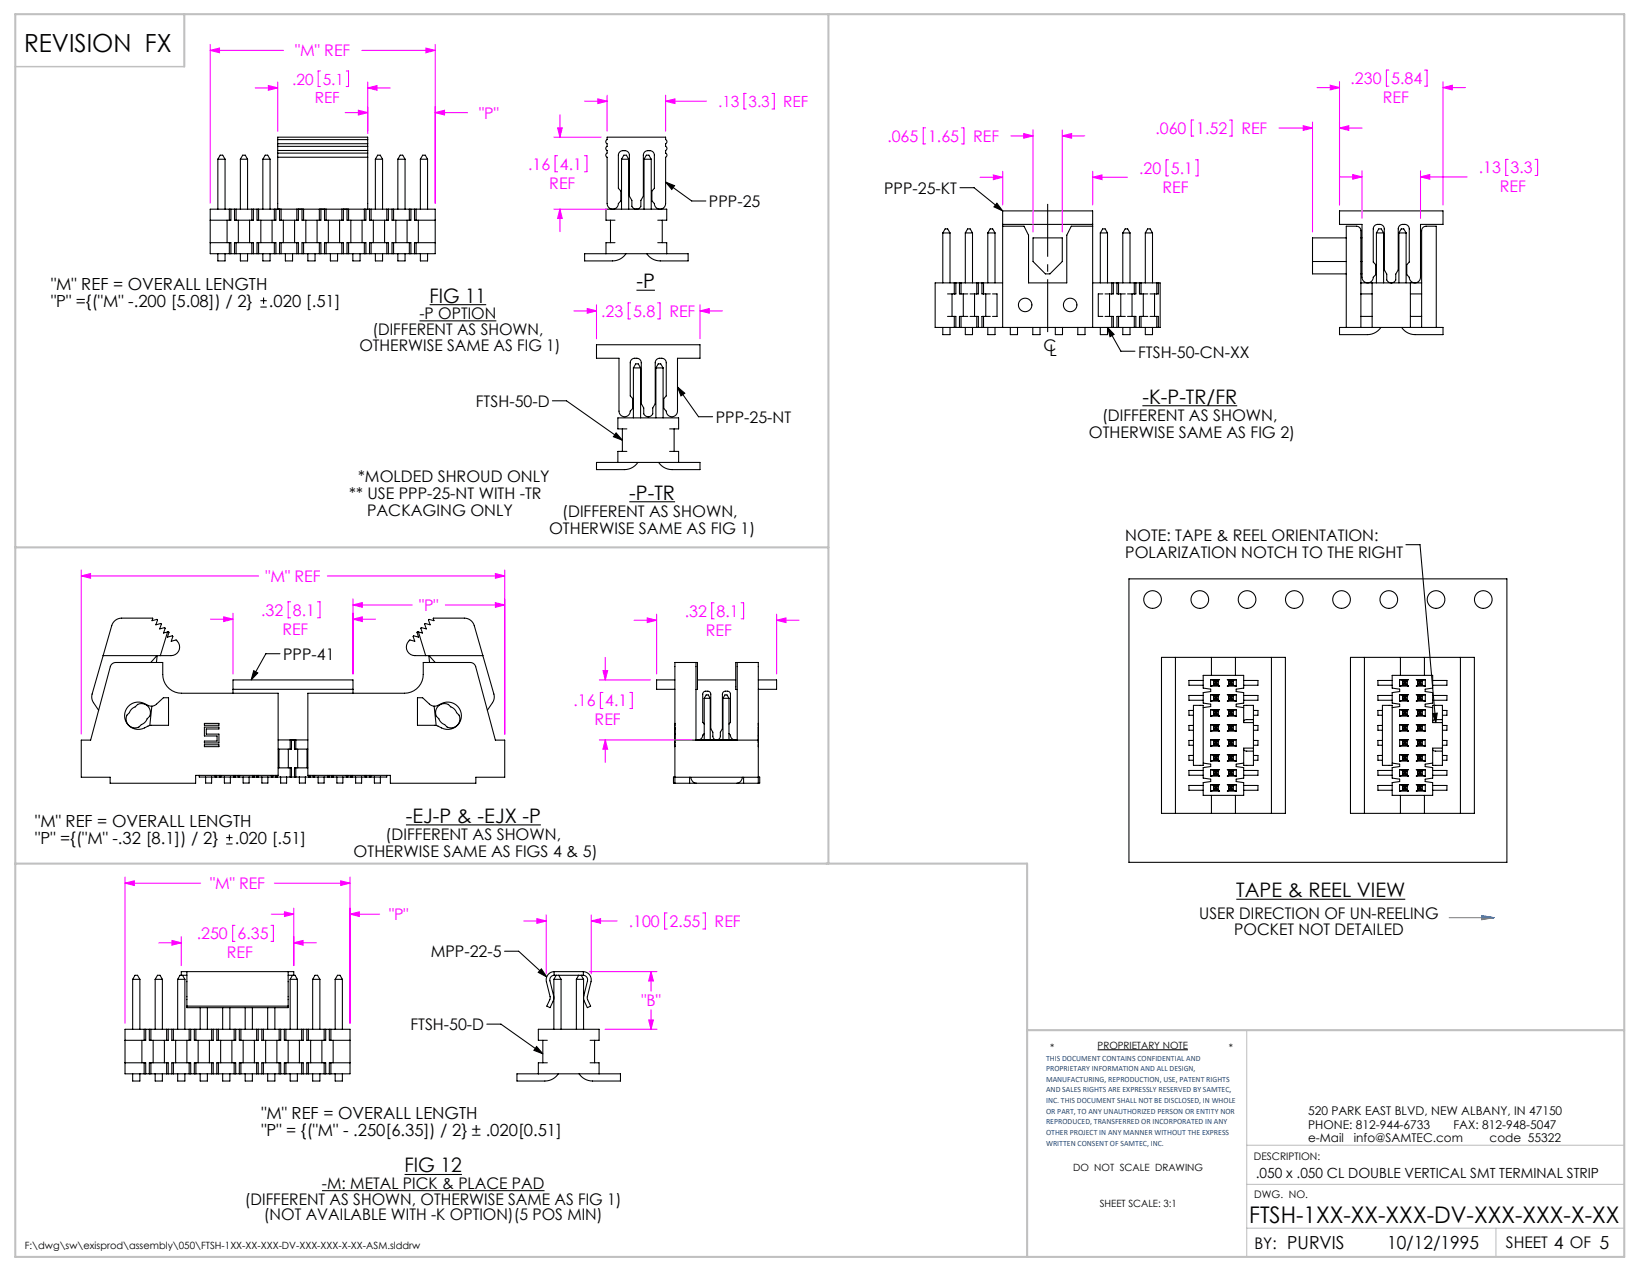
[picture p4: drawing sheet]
<svg xmlns="http://www.w3.org/2000/svg" width="279mm" height="216mm" viewBox="0 0 279 216" stroke-linecap="round" stroke-linejoin="round" font-family="sans-serif">
<path d="M0 0h279.4v215.9h-279.4z" fill="none" stroke="#fff" stroke-width=".18"/>
<g fill="none" stroke="#000" stroke-width=".18">
<path d="M35.6 35.4h38.1v7.6h-38.1zM36.9 27h1.2M36.9 27l.4-.7h.4l.4 .7M36.9 27v8.4M38.1 27v8.4M38.5 37.3v3.8M38.8 35.4v1.9M39.1 35.4v1.9h-3.5M39.7 35.4v1.9h3.2v-1.9M40 35.4v1.9M40.4 37.3v3.8M40.7 27h1.2"/>
<path d="M40.7 27l.4-.7h.4l.4 .7M40.7 27v8.4M41.9 27v8.4M42.3 37.3v3.8M42.6 35.4v1.9M43.5 35.4v1.9h3.2v-1.9M43.8 35.4v1.9M44.2 37.3v3.8M44.5 27h1.2M44.5 27l.4-.7h.4l.4 .7M44.5 27v8.4M45.7 27v8.4"/>
<path d="M46.1 37.3v3.8M46.5 35.4v1.9M47 23.6v.7M47 24.8v.7M47 25.9v.7M47 26.6v8.8M47 23.6h15.3M47 24.3h15.3M47 24.8h15.3M47 25.5h15.3M47 25.9h15.3M47 26.6h15.3"/>
<path d="M47 23.6v-.4h15.3v.4M47 24.3v.5M47 25.5v.4M47.3 35.4v1.9h3.2v-1.9M47.6 35.4v1.9M48 37.3v3.8M49.9 37.3v3.8M50.3 35.4v1.9M51.1 35.4v1.9h3.2v-1.9M51.4 35.4v1.9M51.8 37.3v3.8M53.7 37.3v3.8"/>
<path d="M54.1 35.4v1.9M55 35.4v1.9h3.2v-1.9M55.2 35.4v1.9M55.6 37.3v3.8M57.5 37.3v3.8M57.9 35.4v1.9M58.8 35.4v1.9h3.2v-1.9M59 35.4v1.9M59.4 37.3v3.8M61.3 37.3v3.8M61.7 35.4v1.9M62.3 23.6v.7"/>
<path d="M62.3 24.8v.7M62.3 25.9v.7M62.3 26.6v8.8M62.3 24.3v.5M62.3 25.5v.4M62.6 35.4v1.9h3.2v-1.9M62.8 35.4v1.9M63.2 37.3v3.8M63.6 27h1.2M63.6 27l.4-.7h.4l.4 .7M63.6 27v8.4M64.8 27v8.4"/>
<path d="M65.1 37.3v3.8M65.5 35.4v1.9M66.4 35.4v1.9h3.2v-1.9M66.6 35.4v1.9M67 37.3v3.8M67.4 27h1.2M67.4 27l.4-.7h.4l.4 .7M67.4 27v8.4M68.6 27v8.4M68.9 37.3v3.8M69.3 35.4v1.9M70.2 35.4v1.9h3.5"/>
<path d="M70.5 35.4v1.9M70.8 37.3v3.8M71.2 27v8.4M71.2 27h1.2M71.2 27l.4-.7h.4l.4 .7M72.4 27v8.4M102.8 23.2h9.9v.4a.38 .38 0 0 1 .2 .4 .38 .38 0 0 1-.2 .3v.5a.38 .38 0 0 1 .2 .3 .38 .38 0 0 1-.2 .4v.4a.38 .38 0 0 1 .2 .4 .38 .38 0 0 1-.2 .3v7.9a.95 .95 0 0 1-.9 .9 .95 .95 0 0 1-1-.9l-.4-.5v-1.7l.4-.4v-5.6a.95 .95 0 0 0-.9-.8 .95 .95 0 0 0-1 .8v6.9l-.4 .7v1a.83 .83 0 0 1-.7 .5 .83 .83 0 0 1-.8-.5v-1l-.4-.7v-6.9a.95 .95 0 0 0-1-.8 .95 .95 0 0 0-.9 .8v5.6l.4 .4v1.7l-.4 .5a.95 .95 0 0 1-.9 .9 .95 .95 0 0 1-1-.9v-7.9a.38 .38 0 0 1-.2-.3 .38 .38 0 0 1 .2-.4v-.4a.38 .38 0 0 1-.2-.4 .38 .38 0 0 1 .2-.3v-.5a.38 .38 0 0 1-.2-.3 .38 .38 0 0 1 .2-.4zM103.4 37.3v3.8M104.1 37.3h-1.5v-1.9h10.3v1.9h-1.5M105.2 27h1.3M105.2 27l.4-.7h.5l.4 .7M105.2 27v8.4"/>
<path d="M106.5 27v8.4M109.1 27h1.2M109.1 27l.3-.7h.5l.4 .7M109.1 27v8.4M110.3 27v8.4M112.1 37.3v3.8M112.7 30.8l4.4 3.2h2.4M112.7 30.8l1.5 .6-.4 .7zM159.6 39.4h1.3M159.6 39.4l.4-.6h.5l.4 .6M159.6 39.4v8.5M160.9 39.4v8.5"/>
<path d="M162.6 31.8h2.3l4.9 3.9M163.5 39.4h1.2M163.5 39.4l.4-.6h.4l.4 .6M163.5 39.4v8.5M164.7 39.4v8.5M167.3 39.4h1.2M167.3 39.4l.4-.6h.4l.4 .6M167.3 39.4v8.5M168.5 39.4v8.5M168.8 34.4l1 1.3-1.5-.7zM169.8 38h15.2M169.8 35.7v19.7"/>
<path d="M169.8 35.7h15.2v19.7M169.8 38.3h3.6l.8 1.5v8.1h6.4v-8.1l.8-1.5h3.6M186.3 39.4h1.2M186.3 39.4l.4-.6h.4l.4 .6M186.3 39.4v8.5M187.5 39.4v8.5M190.1 39.4v8.5M190.1 39.4h1.2M190.1 39.4l.4-.6h.5l.3 .6M191.3 39.4v8.5M193.9 39.4h1.3M193.9 39.4l.4-.6h.5l.4 .6"/>
<path d="M193.9 39.4v8.5M195.2 39.4v8.5M226.8 35.7h17.5v2.3h-3.8v9a.95 .95 0 0 1-.9 .9 .95 .95 0 0 1-1-.9l-.4-.5v-1.7l.4-.4v-5.6a.95 .95 0 0 0-.9-.8 .95 .95 0 0 0-.9 .8v6.9l-.5 .7v1a.83 .83 0 0 1-.7 .5 .83 .83 0 0 1-.8-.5v-1l-.4-.7v-6.9a.95 .95 0 0 0-.9-.8 .95 .95 0 0 0-1 .8v5.6l.5 .4v1.7l-.5 .5a.95 .95 0 0 1-.9 .9 .95 .95 0 0 1-1-.9v-9h-3.8zM233.1 39.4h1.2M233.1 39.4l.4-.6h.4l.4 .6M233.1 39.4v8.5M234.3 39.4v8.5M236.9 39.4h1.2M236.9 39.4l.4-.6h.4l.4 .6M236.9 39.4v8.5M238.1 39.4v8.5M35.6 41.1h3.5v1.9"/>
<path d="M36.9 43v1.2h1.2v-1.2M38.8 41.1v1.9M39.7 43v-1.9h3.2v1.9M40 41.1v1.9M40.7 43v1.2h1.2v-1.2M42.6 41.1v1.9M43.5 43v-1.9h3.2v1.9M43.8 41.1v1.9M44.1 52h1.1M44.1 50.9h1.1M44.5 43v1.2h1.2v-1.2M44.6 50.4v1.1"/>
<path d="M46.5 41.1v1.9M47.3 43v-1.9h3.2v1.9M47.6 41.1v1.9M48.3 43v1.2h1.2v-1.2M50.3 41.1v1.9M51.1 43v-1.9h3.2v1.9M51.4 41.1v1.9M52.1 43v1.2h1.2v-1.2M54.1 41.1v1.9M55 43v-1.9h3.2v1.9M55.2 41.1v1.9M55.9 43v1.2h1.3v-1.2"/>
<path d="M57.9 41.1v1.9M58.8 43v-1.9h3.2v1.9M59 41.1v1.9M59.8 43v1.2h1.2v-1.2M61.7 41.1v1.9M62.6 43v-1.9h3.2v1.9M62.8 41.1v1.9M63.6 43v1.2h1.2v-1.2M65.5 41.1v1.9M66.4 43v-1.9h3.2v1.9M66.6 41.1v1.9M67.4 43v1.2h1.2v-1.2"/>
<path d="M69.3 41.1v1.9M70.5 41.1v1.9M71 54.3h13.1M71.2 43v1.2h1.2v-1.2M72.8 51.6h9.5M73.7 41.1h-3.5v1.9M101 58.4h17.5v2.3h-3.8v8.9a.95 .95 0 0 1-.9 1 .95 .95 0 0 1-1-1l-.4-.4v-1.7l.4-.5v-5.6a.95 .95 0 0 0-.9-.8 .95 .95 0 0 0-.9 .8v7l-.5 .7v1a.83 .83 0 0 1-.7 .5 .83 .83 0 0 1-.8-.5v-1l-.4-.7v-7a.95 .95 0 0 0-.9-.8 .95 .95 0 0 0-1 .8v5.6l.4 .5v1.7l-.4 .4a.95 .95 0 0 1-.9 1 .95 .95 0 0 1-1-1v-8.9h-3.8zM104.1 41.1h-1.5v1.9M106 43a2.74 2.74 0 0 1-2.3 1.2h-4.7v-1.2h17.5v1.2h-4.7a2.74 2.74 0 0 1-2.3-1.2M107.8 49.1h3.1M111.4 41.1h1.5v1.9M159.6 55.4v1.3h1.3v-1.3"/>
<path d="M160.4 53.6h1.5v1.8M161.2 49.8v3.8M161.6 47.9v1.9M161.6 53.6v1.8M161.9 47.9v1.9h-1.5M162.5 47.9v1.9h1.4M162.7 47.9v1.9M162.7 53.6v1.8M163.1 49.8v3.8M163.5 55.4v1.3h1.2v-1.3M163.9 53.6h-1.4v1.8M164.3 53.6h1.4v1.8"/>
<path d="M165 49.8v3.8M165.4 47.9v1.9M165.4 53.6v1.8M165.7 47.9v1.9h-1.4M166.3 47.9v1.9h1.4M166.5 47.9v1.9M166.5 53.6v1.8M166.9 49.8v3.8M167.3 55.4v1.3h1.2v-1.3M167.7 53.6h-1.4v1.8M168.1 49.8h.7v3.8h-.7M169.8 47.9h-11.4v7.5h38.1v-7.5h-11.5"/>
<path d="M171.1 55.4v1.3h1.2v-1.3M174.9 55.4v1.3h1.2v-1.3M174.9 40.3h5v4l-2.1 2.1h-.8l-2.1-2.1zM178.7 55.4v1.3h1.2v-1.3M182.5 55.4v1.3h1.2v-1.3M186.3 55.4v1.3h1.2v-1.3M186.7 49.8h-.7v3.8h.7M187.1 53.6h1.4v1.8M187.5 55.4l2.3 4.1h2.4M187.5 55.4l1.2 1.2-.7 .4zM187.9 49.8v3.8M188.3 47.9v1.9"/>
<path d="M188.3 53.6v1.8M188.5 47.9v1.9h-1.4M189.1 47.9v1.9h1.4M189.4 47.9v1.9M189.4 53.6v1.8M189.8 49.8v3.8M190.1 55.4v1.3h1.2v-1.3M190.5 53.6h-1.4v1.8M190.9 53.6h1.4v1.8M191.7 49.8v3.8M192.1 47.9v1.9M192.1 53.6v1.8"/>
<path d="M192.3 47.9v1.9h-1.4M192.9 47.9v1.9h1.5M193.2 47.9v1.9M193.2 53.6v1.8M193.6 49.8v3.8M193.9 55.4v1.3h1.3v-1.3M194.4 53.6h-1.5v1.8M194.7 53.6h1.4v1.8M195.5 49.8v3.8M195.9 47.9v1.9M195.9 53.6v1.8M196.1 47.9v1.9h-1.4"/>
<path d="M222.3 44.3h5.7M228 55.4v-17.1h1.7a.76 .76 0 0 1 .7 .8v16.3M228 40.3h-5.7v6.1h5.7M230.4 40.3h.2M230.4 46.4h.2M230.4 47.9h10.3M230.4 49.8h1.9M230.4 53.6h1.9M230.4 44.3h.2M232.3 47.9v7.5M233.8 55.4l-.8 .8-1.1 .4-5.1 .1v-1.3h17.5v1.3l-5.1-.1-1.1-.4-.8-.8M238.8 49.8h1.9"/>
<path d="M238.8 53.6h1.9M238.8 47.9v7.5M240.7 55.4v-16.3a.76 .76 0 0 1 .8-.8h1.7v17.1M93.5 67.9h2.4l9.5 6.6M104.3 73.3l1.1 1.2-1.5-.5zM105.4 72.6v3.8M106.2 72.6h-1.6v-1.8h10.3v1.8h-1.5M106.2 76.4h-1.6v1.9M107.3 62.3v8.5M107.3 62.3h1.2M107.3 62.3l.4-.7h.4l.4 .7M108 78.3l-.8 .8-1.1 .4h-5.1v-1.2h17.5v1.2h-5.1l-1.1-.4-.8-.8"/>
<path d="M108.5 62.3v8.5M111.1 62.3h1.2M111.1 62.3l.4-.7h.4l.4 .7M111.1 62.3v8.5M112.3 62.3v8.5M113.4 76.4h1.5v1.9M114.2 72.6v3.8M114.7 65.5l3.6 5.1h2.4M114.7 65.5l1.3 1.1-.7 .4zM193.4 68.7h16.1M106.6 85h7.7M191.2 98h64v48h-64z"/>
<path d="M238.1 92.2h2.4l2.6 30.2M17.5 111h11.5a1.47 1.47 0 0 0 1.4-1 1.47 1.47 0 0 0-.6-1.6l-.8 .2 .3-.8-.1-.1-.9 .2 .3-.8-.1-.1-.8 .2 .3-.8-.1-.1-.9 .2 .3-.8-.1-.1-.8 .2 .3-.8-.1-.1-.9 .2 .1-.4h-5.2a1.75 1.75 0 0 0-1.7 1.2l-3.3 11.6a1.75 1.75 0 0 0 .2 1.5l.9 1.3M18.9 112.5l.7-.3h8a5.1 5.1 0 0 0 .7 4.1 3.2 3.2 0 0 0 2.4 1.1h16.4v13.9h-14v1.3h-14.5v-1h-4.8v-6.3h1.5l3.4-12.4zM21.7 119.6a2.57 2.57 0 0 1 3.5-.1l.6 .1 .4-.1 1.5-1.3h.8v4.6l-3.2 .1a2.57 2.57 0 0 1-4-.9 2.32 2.32 0 0 1 .4-2.4zM25.7 119.6l-.3 3.2M26.6 111l-1.1 1.2M26.6 111l-.1 1.2M28.4 107l-1.3 4M39.5 117.4v-2.3h20.3v2.3M39.5 116.7h20.3M43 113.6l.6 .4-1.1 1.1zM47.4 110.7h-2.4l-2.5 4.4"/>
<path d="M52.1 117.4h16.4a3.2 3.2 0 0 0 3.2-3.2v-2h7.9a.95 .95 0 0 1 .9 .7l3.4 12.4h1.6v6.3h-4.9v1h-14.5v-1.3h-14zM70.7 118.2h.9l1.1 1a1.27 1.27 0 0 0 1.5 .2 2.35 2.35 0 0 1 3.8 1 2.35 2.35 0 0 1-2.4 3.1l-1.9-.7h-3zM70.9 107l1.2 4M72.6 111l.1 1.2M72.7 111l1 1.2M73.5 119.6l.4 3.2M74.2 119.6a1.39 1.39 0 0 1 2.1 .1 1.59 1.59 0 0 1 1 1 1.44 1.44 0 0 1 .1 2.1 1.44 1.44 0 0 1-2.1-.1 1.59 1.59 0 0 1-1-1 1.39 1.39 0 0 1-.1-2.1zM81.8 111h-11.5a1.47 1.47 0 0 1-1.4-1 1.47 1.47 0 0 1 .5-1.6l.8 .2-.2-.8 .1-.1 .8 .2-.3-.8 .1-.1 .8 .2-.2-.8 .1-.1 .8 .2-.3-.8 .1-.1 .8 .2-.2-.8 .1-.1 .8 .2-.1-.4h5.2a1.75 1.75 0 0 1 1.7 1.2l3.3 11.6a1.75 1.75 0 0 1-.2 1.5l-.9 1.3M114.3 115.1h-3.1v1.6h3.1M117.9 116.8h.2v-4.6h-3.8v20.4h14.1v-20.4h-3.8v4.6h.2M117.9 112.2v13.1M118.1 115.1h6.5"/>
<path d="M119.2 118.2h1.1M119.2 118.2l.4-.5h.3l.4 .5M119.2 118.2v7.1M120.3 118.2v7.1M122.4 118.2h1M122.4 118.2l.4-.5h.3l.3 .5M122.4 118.2v7.1M123.4 118.2v7.1M124.8 112.2v13.1M128.4 115.1h3.1v1.6h-3.1M196.7 111.3h21v26.4h-21zM199 111.3v26.4"/>
<path d="M202.1 119.4h1.6v10.2h-1.6zM203.7 115.2h-2.4v.8h2.4M203.7 117.8h-2.4v.8h2.4M203.7 119.8l1.3-.2v-.4l-1.3-.1v-1.8l1.3-.2v-.4l-1.3-.2v-2.1h6.9v2.1l-1.3 .2v.4l1.3 .2v1.8l-1.3 .1v.4l1.3 .2M205 117.6h1.5l-.2 .2h-.8M205 115.1h1.5l-.2 .1h-.8M205 115.1v1.1M205 117.6v1.1M205 117.6l.5 .2M205 115.1l.5 .1M205.1 111.3v3.1M205.5 118.6h.8l.2 .1h-1.5"/>
<path d="M205.5 116h.8l.2 .2h-1.5M205.5 115.2l.3 .3M205.5 117.8l.3 .2M205.5 115.2v.8M205.5 117.8v.8M205.5 118.6l-.5 .1M205.5 116l-.5 .2M205.8 115.8h.2M205.8 115.5h.2M205.8 118.3h.2M205.8 118h.2M205.8 115.5v.3"/>
<path d="M205.8 118v.3M205.8 118.3l-.3 .3M205.8 115.8l-.3 .2M206 115.5l.3-.3v.8l-.3-.2M206 118l.3-.2v.8l-.3-.3M206 115.5v.3M206 118v.3M208 118.6l-.2 .1h1.5M208 116l-.2 .2h1.5M208 115.2h.8M208 117.8h.8M208 115.2l.3 .3"/>
<path d="M208 117.8l.3 .2M208 115.2v.8M208 117.8v.8M208.3 115.8h.3M208.3 115.5h.3M208.3 118.3h.3M208.3 118h.3M208.3 115.5v.3M208.3 118v.3M208.3 118.3l-.3 .3M208.3 115.8l-.3 .2M208.6 115.5v.3"/>
<path d="M208.6 118v.3M208.6 115.8l.2 .2M208.6 118.3l.2 .3M208.8 115.2v.8M208.8 117.8v.8M208.8 118.6l.5 .1M208.8 116l.5 .2M208.8 116h-.8M208.8 118.6h-.8M208.8 117.8l-.2 .2M208.8 115.2l-.2 .3M209.2 111.3v3.1"/>
<path d="M209.3 117.6h-1.5l.2 .2M209.3 115.1h-1.5l.2 .1M209.3 115.1v1.1M209.3 117.6v1.1M209.3 117.6l-.5 .2M209.3 115.1l-.5 .1M210.6 115.2h2.4v.8h-2.4M210.6 117.8h2.4v.8h-2.4M215.3 111.3v26.4M228.7 111.3h21v26.4h-21zM231 111.3v26.4M234.1 119.4h1.6v10.2h-1.6z"/>
<path d="M235.7 115.2h-2.4v.8h2.4M235.7 117.8h-2.4v.8h2.4M235.7 119.8l1.3-.2v-.4l-1.3-.1v-1.8l1.3-.2v-.4l-1.3-.2v-2.1h6.9v2.1l-1.3 .2v.4l1.3 .2v1.8l-1.3 .1v.4l1.3 .2M237 117.6h1.5l-.2 .2M237 115.1h1.5l-.2 .1M237 115.1v1.1M237 117.6v1.1M237 117.6l.5 .2M237 115.1l.5 .1M237.1 111.3v3.1M237.5 116h.8M237.5 115.2l.3 .3"/>
<path d="M237.5 118.6h.8M237.5 117.8l.3 .2M237.5 115.2v.8M237.5 117.8v.8M237.5 118.6l-.5 .1M237.5 116l-.5 .2M237.8 115.5v.3M237.8 118v.3M237.8 115.8h.2M237.8 115.5h.2M237.8 118.3l-.3 .3M237.8 115.8l-.3 .2"/>
<path d="M237.8 118.3h.2M237.8 118h.2M238 115.5v.3M238 118v.3M238 115.8l.3 .2M238 118.3l.3 .3M238.3 115.2v.8M238.3 117.8v.8M238.3 117.8l-.3 .2M238.3 115.2l-.3 .3M238.3 118.6l.2 .1h-1.5M238.3 116l.2 .2h-1.5"/>
<path d="M238.3 115.2h-.8M238.3 117.8h-.8M240 118.6l-.2 .1h1.5M240 116l-.2 .2h1.5M240 115.2h.8M240 117.8h.8M240 115.2l.3 .3M240 117.8l.3 .2M240 115.2v.8M240 117.8v.8M240.3 118.3l-.3 .3M240.3 115.5v.3"/>
<path d="M240.3 118v.3M240.3 115.8h.3M240.3 115.5h.3M240.3 115.8l-.3 .2M240.3 118.3h.3M240.3 118h.3M240.6 115.5v.3M240.6 118v.3M240.6 115.8l.2 .2M240.6 118.3l.2 .3M240.8 115.2v.8M240.8 117.8v.8"/>
<path d="M240.8 118.6l.5 .1M240.8 116l.5 .2M240.8 117.8l-.2 .2M240.8 115.2l-.2 .3M240.8 116h-.8M240.8 118.6h-.8M241.2 111.3v3.1M241.3 117.6h-1.5l.2 .2M241.3 115.1h-1.5l.2 .1M241.3 115.1v1.1M241.3 117.6v1.1M241.3 117.6l-.5 .2"/>
<path d="M241.3 115.1l-.5 .1M242.6 115.2h2.4v.8h-2.4M242.6 117.8h2.4v.8h-2.4M247.3 111.3v26.4M22.3 120.1l.6-.4a1.44 1.44 0 0 1 2.1-.1 1.44 1.44 0 0 1-.1 2.1 1.59 1.59 0 0 1-1 1 1.44 1.44 0 0 1-2.1 .1 1.44 1.44 0 0 1 .1-2.1zM33.7 131.3v.3h31.8v-.3M34.6 123.1h2.5v.3h-2.2v.9h2.2v1.5h-2.5v-.3h2.2v-.9h-2.2zM34.6 122.5h2.5v.3h-2.5zM34.6 126.1h2.5v.3h-2.5zM34.8 131.6v1h1v-1M36.4 131.3v.3M36.7 131.3v.3"/>
<path d="M37.2 131.3v.3M37.4 131.3v.3M38 131.6v1h1v-1M39.6 131.3v.3M39.8 131.3v.3M40.3 131.3v.3M40.6 131.3v.3M41.2 131.6v1h1v-1M42.8 131.3v.3M43 131.3v.3M43.5 131.3v.3M43.7 131.3v.3"/>
<path d="M44.3 131.6v1h1.1v-1M46 131.3v.3M46.2 131.3v.3M46.7 131.3v.3M46.9 131.3v.3M47.1 125.3h5M47.1 130h2.3v1.6M47.2 126.9v3.1M47.5 131.6v1h1v-1M48.8 126.9v3.1M49.1 125.3v1.6M49.1 130v1.6"/>
<path d="M49.4 125.3v1.6h-2.3M49.9 125.3v1.6h2.2M50.1 125.3v1.6M50.1 130v1.6M50.4 126.9v3.1M50.7 131.6v1h1v-1M52 126.9v3.1M52.1 130h-2.2v1.6M52.3 131.3v.3M52.5 131.3v.3M53 131.3v.3M53.3 131.3v.3"/>
<path d="M53.9 131.6v1h1v-1M55.5 131.3v.3M55.7 131.3v.3M56.2 131.3v.3M56.4 131.3v.3M57 131.6v1h1.1v-1M58.7 131.3v.3M58.9 131.3v.3M59.4 131.3v.3M59.6 131.3v.3M60.2 131.6v1h1v-1M61.8 131.3v.3"/>
<path d="M62.1 131.3v.3M62.6 131.3v.3M62.8 131.3v.3M63.4 131.6v1h1v-1M68.7 139.7h22.9M114.3 124.3h.1M114.3 123.4h.1M114.3 125.3h14.1M114.3 123.1v2.7M114.3 122.5v.3M114.3 126.1v.3M114.3 131.6h14.1"/>
<path d="M114.3 131.6h-.3v1h.3M116.8 131.6v1M117 131.6l.4 .8 .5 .2M119 124.5a.79 .79 0 0 1-1.1 .7M119 124.5h.1M119.2 122.6l-.2-.3v-4.8a.51 .51 0 0 1 .5-.5h.4a.51 .51 0 0 1 .5 .5v5.9l.3 .6v.7a.63 .63 0 0 0 .6 .6 .63 .63 0 0 0 .7-.6v-.7l.3-.6v-5.9a.51 .51 0 0 1 .5-.5h.4a.51 .51 0 0 1 .5 .5v4.8l-.3 .3M119.2 124.2l-.2 .3M123.4 124.2l.3 .3M123.7 124.5a.79 .79 0 0 0 1.1 .7M123.7 124.5h.1M125.7 131.6l-.4 .8-.5 .2M125.9 131.6v1"/>
<path d="M128.4 123.1h.1M128.4 124.6h.1M128.4 125.5h.1M128.4 125.8h.1M128.4 122.8h.1M128.4 122.5h.1M128.4 126.1h.1M128.4 126.4h.1M128.4 131.6h.2v1h-.2M202.1 120.3h-.8v.8h.8M202.1 122.8h-.8v.9h.8M202.1 125.4h-.8v.8h.8"/>
<path d="M202.1 127.9h-.8v.8h.8M203.7 130.5h-2.4v.8h2.4M203.7 133h-2.4v.8h2.4M203.7 129.2l1.3 .2v.4l-1.3 .2v1.8l1.3 .1v.4l-1.3 .2v2.2h6.9v-2.2l-1.3-.2v-.4l1.3-.1v-1.8l-1.3-.2v-.4l1.3-.2M205 132.9h1.5l-.2 .1h-.8M205 130.3h1.5l-.2 .2h-.8M205 127.8h1.5l-.2 .1h-.8M205 120.2h1.5l-.2 .1h-.8M205 120.2v1.1M205 127.8v1.1M205 130.3v1.1M205 132.9v1.1"/>
<path d="M205 132.9l.5 .1M205 130.3l.5 .2M205 127.8l.5 .1M205 120.2l.5 .1M205 125.2h1.5l-.2 .2h-.8M205 122.7h1.5l-.2 .1h-.8M205 122.7v1.1M205 125.2v1.1M205 125.3l.5 .1M205 122.7l.5 .1M205.1 134.7v3M205.5 133.8h.8l.2 .2h-1.5"/>
<path d="M205.5 131.3h.8l.2 .1h-1.5M205.5 128.7h.8l.2 .2h-1.5M205.5 126.2h.8l.2 .1h-1.5M205.5 123.7h.8l.2 .1h-1.5M205.5 121.1h.8l.2 .2h-1.5M205.5 125.4l.3 .2M205.5 120.3l.3 .3M205.5 122.8l.3 .3M205.5 130.5l.3 .2M205.5 127.9l.3 .3M205.5 133l.3 .3M205.5 120.3v.8"/>
<path d="M205.5 122.8v.9M205.5 125.4v.8M205.5 127.9v.8M205.5 130.5v.8M205.5 133v.8M205.5 133.8l-.5 .2M205.5 131.3l-.5 .1M205.5 128.7l-.5 .2M205.5 126.2l-.5 .1M205.5 123.7l-.5 .1M205.5 121.1l-.5 .2M205.8 120.6h.2"/>
<path d="M205.8 120.9h.2M205.8 123.1h.2M205.8 123.4h.2M205.8 125.9h.2M205.8 125.6h.2M205.8 131h.2M205.8 130.7h.2M205.8 128.2h.2M205.8 128.5h.2M205.8 131l-.3 .3M205.8 133.3h.2M205.8 133.6h.2"/>
<path d="M205.8 120.9l-.3 .2M205.8 120.6v.3M205.8 123.1v.3M205.8 125.6v.3M205.8 128.2v.3M205.8 130.7v.3M205.8 133.3v.3M205.8 123.4l-.3 .3M205.8 128.5l-.3 .2M205.8 133.6l-.3 .2M205.8 125.9l-.3 .3M206 125.6l.3-.2v.8l-.3-.3"/>
<path d="M206 130.7l.3-.2v.8l-.3-.3M206 120.6l.3-.3v.8l-.3-.2M206 123.1l.3-.3v.9l-.3-.3M206 128.2l.3-.3v.8l-.3-.2M206 133.3l.3-.3v.8l-.3-.2M206 120.6v.3M206 123.1v.3M206 125.6v.3M206 128.2v.3M206 130.7v.3M206 133.3v.3M208 133.8l-.2 .2h1.5"/>
<path d="M208 131.3l-.2 .1h1.5M208 128.7l-.2 .2h1.5M208 126.2l-.2 .1h1.5M208 123.7l-.2 .1h1.5M208 121.1l-.2 .2h1.5M208 120.3h.8M208 122.8h.8M208 125.4h.8M208 130.5h.8M208 127.9h.8M208 133h.8M208 127.9l.3 .3"/>
<path d="M208 122.8l.3 .3M208 125.4l.3 .2M208 133l.3 .3M208 130.5l.3 .2M208 120.3l.3 .3M208 120.3v.8M208 122.8v.9M208 125.4v.8M208 127.9v.8M208 130.5v.8M208 133v.8M208.3 120.6h.3"/>
<path d="M208.3 120.9h.3M208.3 123.1h.3M208.3 123.4h.3M208.3 125.9h.3M208.3 125.6h.3M208.3 131h.3M208.3 130.7h.3M208.3 128.2h.3M208.3 128.5h.3M208.3 128.5l-.3 .2M208.3 120.6v.3M208.3 123.1v.3"/>
<path d="M208.3 125.6v.3M208.3 128.2v.3M208.3 130.7v.3M208.3 133.3v.3M208.3 133.3h.3M208.3 133.6h.3M208.3 120.9l-.3 .2M208.3 125.9l-.3 .3M208.3 131l-.3 .3M208.3 123.4l-.3 .3M208.3 133.6l-.3 .2M208.6 128.5l.2 .2"/>
<path d="M208.6 120.6v.3M208.6 123.1v.3M208.6 125.6v.3M208.6 128.2v.3M208.6 130.7v.3M208.6 133.3v.3M208.6 123.4l.2 .3M208.6 125.9l.2 .3M208.6 133.6l.2 .2M208.6 131l.2 .3M208.6 120.9l.2 .2M208.8 120.3v.8"/>
<path d="M208.8 122.8v.9M208.8 125.4v.8M208.8 127.9v.8M208.8 130.5v.8M208.8 133v.8M208.8 133.8l.5 .2M208.8 131.3l.5 .1M208.8 128.7l.5 .2M208.8 126.2l.5 .1M208.8 123.7l.5 .1M208.8 121.1l.5 .2M208.8 121.1h-.8"/>
<path d="M208.8 123.7h-.8M208.8 126.2h-.8M208.8 131.3h-.8M208.8 128.7h-.8M208.8 127.9l-.2 .3M208.8 133.8h-.8M208.8 120.3l-.2 .3M208.8 125.4l-.2 .2M208.8 130.5l-.2 .2M208.8 122.8l-.2 .3M208.8 133l-.2 .3M209.2 134.7v3"/>
<path d="M209.3 125.2h-1.5l.2 .2M209.3 122.7h-1.5l.2 .1M209.3 122.7v1.1M209.3 125.2v1.1M209.3 125.3l-.5 .1M209.3 122.7l-.5 .1M209.3 132.9h-1.5l.2 .1M209.3 130.3h-1.5l.2 .2M209.3 127.8h-1.5l.2 .1M209.3 120.2h-1.5l.2 .1M209.3 120.2v1.1M209.3 127.8v1.1"/>
<path d="M209.3 130.3v1.1M209.3 132.9v1.1M209.3 132.9l-.5 .1M209.3 130.3l-.5 .2M209.3 127.8l-.5 .1M209.3 120.2l-.5 .1M210.6 126.9l.3 .3h1.3M210.6 130.5h2.4v.8h-2.4M210.6 133h2.4v.8h-2.4M212.2 122.4h-1.6v-3h1.6v10.2h-1.6v-2.9h1.6M212.2 121.9h-1.3l-.3 .2M212.2 120.3h.8v.8h-.8"/>
<path d="M212.2 122.8h.8v.9h-.8M212.2 125.4h.8v.8h-.8M212.2 127.9h.8v.8h-.8M234.1 120.3h-.8v.8h.8M234.1 122.8h-.8v.9h.8M234.1 125.4h-.8v.8h.8M234.1 127.9h-.8v.8h.8M235.7 130.5h-2.4v.8h2.4M235.7 133h-2.4v.8h2.4M235.7 129.2l1.3 .2v.4l-1.3 .2v1.8l1.3 .1v.4l-1.3 .2v2.2h6.9v-2.2l-1.3-.2v-.4l1.3-.1v-1.8l-1.3-.2v-.4l1.3-.2M237 132.9h1.5l-.2 .1M237 130.3h1.5l-.2 .2"/>
<path d="M237 127.8h1.5l-.2 .1M237 120.2h1.5l-.2 .1M237 120.2v1.1M237 127.8v1.1M237 130.3v1.1M237 132.9v1.1M237 132.9l.5 .1M237 130.3l.5 .2M237 127.8l.5 .1M237 120.2l.5 .1M237 125.2h1.5l-.2 .2M237 122.7h1.5l-.2 .1"/>
<path d="M237 122.7v1.1M237 125.2v1.1M237 125.3l.5 .1M237 122.7l.5 .1M237.1 134.7v3M237.5 120.3l.3 .3M237.5 121.1h.8M237.5 122.8l.3 .3M237.5 123.7h.8M237.5 126.2h.8M237.5 131.3h.8M237.5 130.5l.3 .2"/>
<path d="M237.5 125.4l.3 .2M237.5 127.9l.3 .3M237.5 128.7h.8M237.5 133.8h.8M237.5 133l.3 .3M237.5 120.3v.8M237.5 122.8v.9M237.5 125.4v.8M237.5 127.9v.8M237.5 130.5v.8M237.5 133v.8M237.5 133.8l-.5 .2"/>
<path d="M237.5 131.3l-.5 .1M237.5 128.7l-.5 .2M237.5 126.2l-.5 .1M237.5 123.7l-.5 .1M237.5 121.1l-.5 .2M237.8 120.6h.2M237.8 120.9h.2M237.8 120.6v.3M237.8 123.1v.3M237.8 125.6v.3M237.8 128.2v.3M237.8 130.7v.3"/>
<path d="M237.8 133.3v.3M237.8 120.9l-.3 .2M237.8 123.1h.2M237.8 123.4l-.3 .3M237.8 123.4h.2M237.8 128.5l-.3 .2M237.8 125.9h.2M237.8 125.6h.2M237.8 131l-.3 .3M237.8 131h.2M237.8 130.7h.2M237.8 133.6l-.3 .2"/>
<path d="M237.8 125.9l-.3 .3M237.8 128.2h.2M237.8 128.5h.2M237.8 133.3h.2M237.8 133.6h.2M238 120.6v.3M238 123.1v.3M238 125.6v.3M238 128.2v.3M238 130.7v.3M238 133.3v.3M238 120.9l.3 .2"/>
<path d="M238 123.4l.3 .3M238 131l.3 .3M238 125.9l.3 .3M238 128.5l.3 .2M238 133.6l.3 .2M238.3 120.3v.8M238.3 122.8v.9M238.3 125.4v.8M238.3 127.9v.8M238.3 130.5v.8M238.3 133v.8M238.3 120.3l-.3 .3"/>
<path d="M238.3 122.8l-.3 .3M238.3 127.9l-.3 .3M238.3 130.5l-.3 .2M238.3 133l-.3 .3M238.3 125.4l-.3 .2M238.3 133.8l.2 .2h-1.5M238.3 131.3l.2 .1h-1.5M238.3 128.7l.2 .2h-1.5M238.3 126.2l.2 .1h-1.5M238.3 123.7l.2 .1h-1.5M238.3 121.1l.2 .2h-1.5M238.3 120.3h-.8"/>
<path d="M238.3 122.8h-.8M238.3 125.4h-.8M238.3 130.5h-.8M238.3 127.9h-.8M238.3 133h-.8M240 133.8l-.2 .2h1.5M240 131.3l-.2 .1h1.5M240 128.7l-.2 .2h1.5M240 126.2l-.2 .1h1.5M240 123.7l-.2 .1h1.5M240 121.1l-.2 .2h1.5M240 120.3h.8"/>
<path d="M240 122.8h.8M240 125.4h.8M240 130.5h.8M240 127.9h.8M240 133h.8M240 122.8l.3 .3M240 125.4l.3 .2M240 133l.3 .3M240 130.5l.3 .2M240 127.9l.3 .3M240 120.3l.3 .3M240 120.3v.8"/>
<path d="M240 122.8v.9M240 125.4v.8M240 127.9v.8M240 130.5v.8M240 133v.8M240.3 120.6h.3M240.3 120.9h.3M240.3 123.1h.3M240.3 120.9l-.3 .2M240.3 123.4h.3M240.3 125.9l-.3 .3M240.3 125.9h.3"/>
<path d="M240.3 120.6v.3M240.3 123.1v.3M240.3 125.6v.3M240.3 128.2v.3M240.3 130.7v.3M240.3 133.3v.3M240.3 125.6h.3M240.3 128.5l-.3 .2M240.3 131h.3M240.3 130.7h.3M240.3 131l-.3 .3M240.3 123.4l-.3 .3"/>
<path d="M240.3 128.2h.3M240.3 128.5h.3M240.3 133.6l-.3 .2M240.3 133.3h.3M240.3 133.6h.3M240.6 123.4l.2 .3M240.6 125.9l.2 .3M240.6 120.6v.3M240.6 123.1v.3M240.6 125.6v.3M240.6 128.2v.3M240.6 130.7v.3"/>
<path d="M240.6 133.3v.3M240.6 133.6l.2 .2M240.6 131l.2 .3M240.6 128.5l.2 .2M240.6 120.9l.2 .2M240.8 120.3v.8M240.8 122.8v.9M240.8 125.4v.8M240.8 127.9v.8M240.8 130.5v.8M240.8 133v.8M240.8 133.8l.5 .2"/>
<path d="M240.8 131.3l.5 .1M240.8 128.7l.5 .2M240.8 126.2l.5 .1M240.8 123.7l.5 .1M240.8 121.1l.5 .2M240.8 121.1h-.8M240.8 120.3l-.2 .3M240.8 123.7h-.8M240.8 125.4l-.2 .2M240.8 126.2h-.8M240.8 131.3h-.8M240.8 127.9l-.2 .3"/>
<path d="M240.8 130.5l-.2 .2M240.8 122.8l-.2 .3M240.8 128.7h-.8M240.8 133l-.2 .3M240.8 133.8h-.8M241.2 134.7v3M241.3 125.2h-1.5l.2 .2M241.3 122.7h-1.5l.2 .1M241.3 122.7v1.1M241.3 125.2v1.1M241.3 125.3l-.5 .1M241.3 122.7l-.5 .1"/>
<path d="M241.3 132.9h-1.5l.2 .1M241.3 130.3h-1.5l.2 .2M241.3 127.8h-1.5l.2 .1M241.3 120.2h-1.5l.2 .1M241.3 120.2v1.1M241.3 127.8v1.1M241.3 130.3v1.1M241.3 132.9v1.1M241.3 132.9l-.5 .1M241.3 130.3l-.5 .2M241.3 127.8l-.5 .1M241.3 120.2l-.5 .1"/>
<path d="M242.6 120.8h.8l-.3 1.6zM242.6 126.9l.3 .3h1.3M242.6 130.5h2.4v.8h-2.4M242.6 133h2.4v.8h-2.4M244.2 122.4h-1.6v-3h1.6v10.2h-1.6v-2.9h1.6M244.2 121.9h-1.3l-.3 .2M244.2 120.3h.8v.8h-.8M244.2 122.8h.8v.9h-.8M244.2 125.4h.8v.8h-.8M244.2 127.9h.8v.8h-.8M38.3 142.9h1.1M38.3 141.8h1.1"/>
<path d="M38.8 141.3v1.1M209.3 152.3h28.7M21.2 174.3h38.1v7.5h-38.1zM21.2 180h3.5v1.8M22.5 165.8l.4-.7h.4l.4 .7M22.5 165.8h1.2M22.5 165.8v8.5M23.7 165.8v8.5M24 176.2v3.8M24.4 174.3v1.9M24.4 180v1.8M24.7 174.3v1.9h-3.5"/>
<path d="M25.3 174.3v1.9h3.2v-1.9M25.6 174.3v1.9M25.6 180v1.8M25.9 176.2v3.8M26.3 165.8l.4-.7h.4l.4 .7M26.3 165.8h1.2M26.3 165.8v8.5M27.5 165.8v8.5M27.8 176.2v3.8M28.2 174.3v1.9M28.2 180v1.8M29.1 174.3v1.9h3.2v-1.9"/>
<path d="M29.4 174.3v1.9M29.4 180v1.8M29.7 176.2v3.8M30.1 165.8h1.2M30.1 165.8v8.5M30.7 165.1v-.6h19v.6M30.9 165.1l.4 .7M31.3 165.8v8.5M31.6 164.5v6.1h17.2v-6.1M31.6 164.5h.1M31.6 176.2v3.8M31.6 170.4h17.2"/>
<path d="M31.6 165.1h-1.1l-.4 .7M32 174.3v1.9M32 180v1.8M32.9 174.3v1.9h3.2v-1.9M33.2 174.3v1.9M33.2 180v1.8M33.6 176.2v3.8M33.9 170.6v3.7M35.1 170.6v3.7M35.5 176.2v3.8M35.8 174.3v1.9M35.8 180v1.8"/>
<path d="M36.7 174.3v1.9h3.2v-1.9M37 174.3v1.9M37 180v1.8M37.4 176.2v3.8M37.7 170.6v3.7M38.9 170.6v3.7M39.3 176.2v3.8M39.6 174.3v1.9M39.6 180v1.8M40.5 174.3v1.9h3.2v-1.9M40.8 174.3v1.9M40.8 180v1.8"/>
<path d="M41.2 176.2v3.8M41.5 170.6v3.7M42.7 170.6v3.7M43.1 176.2v3.8M43.5 174.3v1.9M43.5 180v1.8M44.3 174.3v1.9h3.2v-1.9M44.6 174.3v1.9M44.6 180v1.8M45 176.2v3.8M45.3 170.6v3.7M46.5 170.6v3.7"/>
<path d="M46.9 176.2v3.8M47.3 174.3v1.9M47.3 180v1.8M48.1 174.3v1.9h3.2v-1.9M48.4 174.3v1.9M48.4 180v1.8M48.8 164.5h.1M48.8 176.2v3.8M48.8 165.1h1.2l.4 .7M49.1 165.8v8.5M49.1 165.8h1.3M49.5 165.1l-.4 .7"/>
<path d="M50.4 165.8v8.5M50.7 176.2v3.8M51.1 174.3v1.9M51.1 180v1.8M52 174.3v1.9h3.2v-1.9M52.2 174.3v1.9M52.2 180v1.8M52.6 176.2v3.8M52.9 165.8l.4-.7h.5l.4 .7M52.9 165.8h1.3M52.9 165.8v8.5M54.2 165.8v8.5"/>
<path d="M54.5 176.2v3.8M54.9 174.3v1.9M54.9 180v1.8M55.8 174.3v1.9h3.5M56 174.3v1.9M56 180v1.8M56.4 176.2v3.8M56.8 165.8l.4-.7h.4l.4 .7M56.8 165.8h1.2M56.8 165.8v8.5M58 165.8v8.5M59.3 180h-3.5v1.8"/>
<path d="M82.4 173.4h2.4l7.1 5M85.4 161.1h2.4l4.8 4.3M90.9 177.2l1 1.2-1.5-.5zM91.7 164.1l.9 1.3-1.5-.8zM91.9 176.2v3.8M92.7 176.2h-1.5v-1.9h10.2v1.9h-1.5M92.7 180h-1.5v1.8M93.8 165.8h1.2M93.8 165.8v8.5M93.8 164.5a1.38 1.38 0 0 0-1.3 1.7l.7 2.8-.6 1.4 .5 .2 .6-1.2 .1-.4-.7-2.9a.76 .76 0 0 1 .8-1M93.8 164.5h5M93.8 164.5v.6h5v-.6"/>
<path d="M94.2 165.1l-.4 .7M94.6 165.1l.4 .7M95 165.8v8.5M97.6 165.8h1.2M97.6 165.8v8.5M98 165.1l-.4 .7M98.4 165.1l.4 .7M98.8 164.5a1.38 1.38 0 0 1 1.3 1.7l-.7 2.8 .6 1.4-.5 .2-.6-1.2-.1-.4 .7-2.9a.76 .76 0 0 0-.8-1M98.8 165.8v8.5M99.9 180h1.5v1.8M100.7 176.2v3.8M185.9 177.8h15.3"/>
<path d="M22.5 181.8v1.3h1.2v-1.3M25.3 181.8v-1.8h3.2v1.8M26.3 181.8v1.3h1.2v-1.3M29.1 181.8v-1.8h3.2v1.8M30.1 181.8v1.3h1.2v-1.3M32.9 181.8v-1.8h3.2v1.8M33.9 181.8v1.3h1.2v-1.3M36.7 181.8v-1.8h3.2v1.8M37.7 181.8v1.3h1.2v-1.3M40.5 181.8v-1.8h3.2v1.8M41.5 181.8v1.3h1.2v-1.3M44.3 181.8v-1.8h3.2v1.8"/>
<path d="M45.3 181.8v1.3h1.2v-1.3M48.1 181.8v-1.8h3.2v1.8M49.1 181.8v1.3h1.3v-1.3M52 181.8v-1.8h3.2v1.8M52.9 181.8v1.3h1.3v-1.3M56.8 181.8v1.3h1.2v-1.3M68.5 198.9h9.7M94.5 181.8a2.74 2.74 0 0 1-2.2 1.3h-4.8v-1.3h17.6v1.3h-4.8a2.74 2.74 0 0 1-2.2-1.3M54.5 201.6h37.7"/>
<circle cx="173.6" cy="51.6" r="1.14"/>
<circle cx="181.2" cy="51.6" r="1.14"/>
<circle cx="195.2" cy="101.5" r="1.5"/>
<circle cx="203.2" cy="101.5" r="1.5"/>
<circle cx="211.2" cy="101.5" r="1.5"/>
<circle cx="219.2" cy="101.5" r="1.5"/>
<circle cx="227.2" cy="101.5" r="1.5"/>
<circle cx="235.2" cy="101.5" r="1.5"/>
<circle cx="243.2" cy="101.5" r="1.5"/>
<circle cx="251.2" cy="101.5" r="1.5"/>
</g>
<path d="M211.1 174.4v38.4M211.1 193.9h63.9M211.1 208h63.9M211.1 200.6h63.9M253.3 208v4.8" fill="none" stroke="#c0c0c0" stroke-width=".18"/>
<path d="M2.6 11.3h28.6" fill="none" stroke="#c0c0c0" stroke-width=".25"/>
<path d="M2.6 2.4h272.4v210.4h-272.4zM31.2 2.4v8.9M140.3 2.4v143.8M2.6 92.7h137.7M2.6 146.2h171.3v66.6M173.9 174.4h101.1" fill="none" stroke="#c0c0c0" stroke-width=".35"/>
<g fill="none" stroke="#f0f" stroke-width=".18">
<path d="M35.6 8.5l1.6-.4v.8zM35.6 7.5v26.9M35.6 8.5h12.4M43.2 14.9h3.8M45.5 14.5l1.5 .4-1.5 .4zM47 13.9v8.3M54.3 12h-.4v2.7h.4M58.5 19.1h3.8M58.6 12h.4v2.7h-.4M60.7 18.7l1.6 .4-1.6 .4zM61.3 8.5h12.4M62.3 14.9l1.5-.4v.8z"/>
<path d="M62.3 13.9v8.7M62.3 14.9h3.8M72.1 8.1l1.6 .4-1.6 .4zM73.7 19.1l1.6-.4v.8zM73.7 7.5v26.9M73.7 19.1h5.5M94.8 19.4v3.8M99 17.1h3.8M101.2 16.7l1.6 .4-1.6 .4zM102.8 16.1v6.1M112.7 17.1l1.6-.4v.8zM112.7 16.1v6.1"/>
<path d="M112.7 17.1h6.9M126.4 15.8h-.4v2.7h.4M130.7 15.8h.4v2.7h-.4M223 14.8h3.8M225.2 14.4l1.6 .4-1.6 .4zM226.8 13.8v20.9M235.2 11.9h-.4v2.7h.4M241.2 11.9h.5v2.7h-.5M244.3 14.8l1.6-.4v.8zM244.3 13.8v20.9M244.3 14.8h3.9M93.8 23.2h8"/>
<path d="M93.8 35.4h8.9M94.4 26.4h-.4v2.7h.4M94.4 21.7h.8l-.4 1.5zM94.8 35.4l.4 1.6h-.8zM94.8 35.4v3.8M99 26.4h.4v2.7h-.4M156.7 21.7h-.4v2.7h.4M162.8 21.7h.4v2.7h-.4M166 30h3.8M168.2 29.6l1.6 .4-1.6 .4zM169.8 29v5.7M171.2 23h3.7"/>
<path d="M173.4 22.6l1.5 .4-1.5 .4zM174.9 22v17.3M179.9 23l1.6-.4v.8zM179.9 22v17.3M179.9 23h3.8M185 30l1.6-.4v.8zM185 29v5.7M185 30h5.9M197.9 27.1h-.4v2.7h.4M202.1 20.3h-.4v2.7h.4M202.4 27.1h.5v2.7h-.5M208.2 20.3h.4v2.7h-.4"/>
<path d="M216.6 21.7h5.7M220.7 21.3l1.6 .4-1.6 .4zM222.3 20.7v18.6M226.8 21.7l1.6-.4v.8zM226.8 30h3.8M226.8 21.7h3.8M229.1 29.6l1.5 .4-1.5 .3zM230.6 28.9v8.1M240.5 30l1.6-.4v.7zM240.5 28.9v8.1M240.5 30h7.9M255.4 27h-.4v2.7h.4"/>
<path d="M260 27h.4v2.7h-.4M97.2 52.6h3.8M99.4 52.2l1.6 .4-1.6 .4zM101 51.6v5.8M106.8 51.3h-.4v2.7h.4M111.4 51.3h.4v2.7h-.4M118.5 52.6l1.6-.4v.8zM118.5 51.6v5.8M118.5 52.6h3.8M13.8 97.5l1.5-.4v.8zM13.8 96.5v27.8M13.8 97.5h30"/>
<path d="M55.4 97.5h30.1M83.9 97.1l1.6 .4-1.6 .4zM85.5 96.5v27.8M35.6 104.9h3.9M37.9 104.5l1.6 .4-1.6 .3zM39.5 103.8v10.3M49.2 101.9h-.4v2.7h.4M53.8 101.9h.4v2.7h-.4M59.8 104.9l1.5-.4v.7zM59.8 102.4l1.5-.4v.8zM59.8 101.4v12.7M59.8 104.9h3.8"/>
<path d="M59.8 102.4h10M75.4 102.4h10.1M83.9 102l1.6 .4-1.6 .4zM101.5 115.1h8.7M102.1 117.3h-.4v2.7h.4M102.1 113.6h.8l-.4 1.5zM102.5 111.3v3.8M106.7 117.3h.4v2.7h-.4M107.4 105h3.8M109.6 104.6l1.6 .4-1.6 .4zM111.2 104v10.1M120.9 102.1h-.4v2.7h.4"/>
<path d="M125.5 102.1h.4v2.7h-.4M131.5 105l1.6-.4v.8zM131.5 104v10.1M131.5 105h3.8M101.5 125.3h15.7M102.5 125.3l.4 1.6h-.8zM102.5 125.3v3.8M21.2 148.5v24.8M21.2 149.5h12.8M21.2 149.5l1.5-.3v.7zM26.9 159.7h3.8M29.1 159.3l1.6 .4-1.6 .3z"/>
<path d="M30.7 158.6v4.9M39.8 156.7h-.4v2.7h.4M45.9 156.7h.4v2.7h-.4M45.9 154.8h3.8M46.5 149.5h12.8M48.2 154.4l1.5 .4-1.5 .4zM49.7 153.8v9.7M49.7 159.7h3.9M49.7 159.7l1.6-.4v.7zM57.7 149.2l1.6 .3-1.6 .4zM59.3 148.5v24.8M59.3 154.8h5"/>
<path d="M59.3 154.8l1.5-.4v.8zM88.7 156h3.8M90.9 155.6l1.6 .4-1.6 .3zM92.5 154.9v10M100.1 156l1.6-.4v.7zM100.1 154.9v10M100.1 156h4.4M113 154.6h-.5v2.7h.5M119 154.6h.4v2.7h-.4M99.8 164.5h11.5M102.5 174.3h8.8M109.9 172.7h.7l-.4 1.6z"/>
<path d="M110.2 164.5l.4 1.6h-.7zM110.2 164.5v3.3M110.2 171v3.3"/>
</g>
<path d="M177.4 34.5v21.7" fill="none" stroke="#000" stroke-width=".18" stroke-dasharray="15.2 1.3 1.3 1.3" stroke-dashoffset="6.3" stroke-linecap="butt"/>
<path d="M245.4 155.4h7.6M250.9 155v.7l2.1-.3M250.9 155.1l2.1 .3M253 155.4l-2.1 .2M253 155.4l-2.1 .1" fill="none" stroke="#808080" stroke-width=".18"/>
<path d="M250.9 155.3l2.1 .1M250.9 155.2l2.1 .2M250.9 155l2.1 .4" fill="none" stroke="#00f" stroke-width=".18"/>
<path d="M242.6 120.8h.8l-.3 1.6zM187.5 55.4l1.2 1.2-.7 .4zM168.8 34.4l1 1.3-1.5-.7zM112.7 30.8l1.5 .6-.4 .7zM114.7 65.5l1.3 1.1-.7 .4zM104.3 73.3l1.1 1.2-1.5-.5zM43 113.6l.6 .4-1.1 1.1zM91.7 164.1l.9 1.3-1.5-.8zM90.9 177.2l1 1.2-1.5-.5z" fill="#000"/>
<g fill="#f0f">
<path d="M62.3 14.9l1.5-.4v.8zM45.5 14.5l1.5 .4-1.5 .4zM101.2 16.7l1.6 .4-1.6 .4zM112.7 17.1l1.6-.4v.8z"/>
<path d="M168.2 29.6l1.6 .4-1.6 .4zM185 30l1.6-.4v.8zM179.9 23l1.6-.4v.8zM173.4 22.6l1.5 .4-1.5 .4zM35.6 8.5l1.6-.4v.8zM72.1 8.1l1.6 .4-1.6 .4zM60.7 18.7l1.6 .4-1.6 .4zM73.7 19.1l1.6-.4v.8zM94.4 21.7h.8l-.4 1.5zM94.8 35.4l.4 1.6h-.8zM99.4 52.2l1.6 .4-1.6 .4zM118.5 52.6l1.6-.4v.8zM59.8 104.9l1.5-.4v.7zM37.9 104.5l1.6 .4-1.6 .3zM13.8 97.5l1.5-.4v.8zM83.9 97.1l1.6 .4-1.6 .4zM59.8 102.4l1.5-.4v.8zM83.9 102l1.6 .4-1.6 .4zM131.5 105l1.6-.4v.8zM109.6 104.6l1.6 .4-1.6 .4zM102.1 113.6h.8l-.4 1.5zM102.5 125.3l.4 1.6h-.8zM240.5 30l1.6-.4v.7zM229.1 29.6l1.5 .4-1.5 .3zM225.2 14.4l1.6 .4-1.6 .4zM244.3 14.8l1.6-.4v.8zM220.7 21.3l1.6 .4-1.6 .4zM226.8 21.7l1.6-.4v.8zM29.1 159.3l1.6 .4-1.6 .3zM49.7 159.7l1.6-.4v.7zM48.2 154.4l1.5 .4-1.5 .4zM59.3 154.8l1.5-.4v.8zM57.7 149.2l1.6 .3-1.6 .4zM21.2 149.5l1.5-.3v.7zM110.2 164.5l.4 1.6h-.7zM109.9 172.7h.7l-.4 1.6zM90.9 155.6l1.6 .4-1.6 .3zM100.1 156l1.6-.4v.7z"/>
</g>
<text font-size="4.2" x="4.1" y="8.9">REVISION FX</text>
<text font-size="3.9" x="211.5" y="207">FTSH-1XX-XX-XXX-DV-XXX-XXX-X-XX</text>
<g font-size="3.4">
<text x="72.8" y="51.2">FIG 11</text>
<text x="107.8" y="48.8">-P</text>
<text x="193.4" y="68.3">-K-P-TR/FR</text>
<text x="106.6" y="84.6">-P-TR</text>
<text x="68.7" y="139.3">-EJ-P &amp; -EJX -P</text>
<text x="209.3" y="151.9">TAPE &amp; REEL VIEW</text>
<text x="68.5" y="198.5">FIG 12</text>
</g>
<text font-size="3" x="234.9" y="211.4">10/12/1995</text>
<g font-size="2.8">
<text x="8.6" y="49.2">&quot;M&quot; REF = OVERALL LENGTH</text>
<text x="8.6" y="52">&quot;P&quot; ={(&quot;M&quot; -.200 [5.08]) / 2}</text>
<text x="45.5" y="52">.020 [.51]</text>
<text x="6" y="140.1">&quot;M&quot; REF = OVERALL LENGTH</text>
<text x="6" y="142.9">&quot;P&quot; ={(&quot;M&quot; -.32 [8.1]) / 2}</text>
<text x="39.8" y="142.9">.020 [.51]</text>
<text x="44.3" y="189.6">&quot;M&quot; REF = OVERALL LENGTH</text>
<text x="44.3" y="192.4">&quot;P&quot; = {(&quot;M&quot; - .250[6.35]) / 2} ± .020[0.51]</text>
</g>
<g font-size="2.7" fill="#f0f">
<text x="50" y="9.5">&quot;M&quot; REF</text>
<text x="228.7" y="14.2">.230</text>
<text x="234.2" y="17.4">REF</text>
<text x="235.6" y="14.2">5.84</text>
<text x="81.2" y="20.1">&quot;P&quot;</text>
<text x="195.7" y="22.7">.060</text>
<text x="202.6" y="22.7">1.52</text>
<text x="210.2" y="22.7">REF</text>
<text x="89.4" y="28.7">.16</text>
<text x="94.8" y="28.7">4.1</text>
<text x="150.3" y="24">.065</text>
<text x="157.2" y="24">1.65</text>
<text x="164.8" y="24">REF</text>
<text x="192.9" y="29.4">.20</text>
<text x="198.3" y="29.4">5.1</text>
<text x="250.4" y="29.4">.13</text>
<text x="255.8" y="29.4">3.3</text>
<text x="93" y="31.9">REF</text>
<text x="196.9" y="32.6">REF</text>
<text x="254" y="32.6">REF</text>
<text x="101.8" y="53.7">.23</text>
<text x="107.2" y="53.7">5.8</text>
<text x="113.3" y="53.7">REF</text>
<text x="44.9" y="98.6">&quot;M&quot; REF</text>
<text x="44.2" y="104.3">.32</text>
<text x="47.8" y="107.5">REF</text>
<text x="49.6" y="104.3">8.1</text>
<text x="71" y="103.5">&quot;P&quot;</text>
<text x="115.9" y="104.4">.32</text>
<text x="119.5" y="107.6">REF</text>
<text x="121.3" y="104.4">8.1</text>
<text x="97.1" y="119.6">.16</text>
<text x="102.5" y="119.6">4.1</text>
<text x="100.7" y="122.8">REF</text>
<text x="35.6" y="150.6">&quot;M&quot; REF</text>
<text x="65.9" y="155.8">&quot;P&quot;</text>
<text x="33.3" y="159.1">.250</text>
<text x="40.2" y="159.1">6.35</text>
<text x="106.5" y="157">.100</text>
<text x="113.4" y="157">2.55</text>
<text x="121" y="157">REF</text>
<text x="38.4" y="162.3">REF</text>
<text x="108.6" y="170.4">&quot;B&quot;</text>
</g>
<g font-size="2.7">
<text x="120.1" y="35.1">PPP-25</text>
<text x="149.7" y="32.9">PPP-25-KT</text>
<text x="60.9" y="59.4">OTHERWISE SAME AS FIG 1)</text>
<text x="63.1" y="56.7">(DIFFERENT AS SHOWN,</text>
<text x="71" y="54">-P OPTION</text>
<text x="176.7" y="59.4">C</text>
<text x="177.7" y="60.2">L</text>
<text x="192.7" y="60.6">FTSH-50-CN-XX</text>
<text x="80.6" y="68.9">FTSH-50-D</text>
<text x="121.2" y="71.7">PPP-25-NT</text>
<text x="186.6" y="71.3">(DIFFERENT AS SHOWN,</text>
<text x="184.4" y="74.1">OTHERWISE SAME AS FIG 2)</text>
<text x="60.7" y="81.7">*MOLDED SHROUD ONLY</text>
<text x="59.1" y="84.5">** USE PPP-25-NT WITH -TR</text>
<text x="62.2" y="87.3">PACKAGING ONLY</text>
<text x="95.2" y="87.6">(DIFFERENT AS SHOWN,</text>
<text x="93" y="90.4">OTHERWISE SAME AS FIG 1)</text>
<text x="190.5" y="91.6">NOTE: TAPE &amp; REEL ORIENTATION:</text>
<text x="190.5" y="94.4">POLARIZATION NOTCH TO THE RIGHT</text>
<text x="47.9" y="111.8">PPP-41</text>
<text x="65.3" y="142.3">(DIFFERENT AS SHOWN,</text>
<text x="59.9" y="145.1">OTHERWISE SAME AS FIGS 4 &amp; 5)</text>
<text x="203.1" y="155.6">USER DIRECTION OF UN-REELING</text>
<text x="209" y="158.3">POCKET NOT DETAILED</text>
<text x="72.9" y="162.1">MPP-22-5</text>
<text x="69.5" y="174.5">FTSH-50-D</text>
<text x="41.5" y="204">(DIFFERENT AS SHOWN, OTHERWISE SAME AS FIG 1)</text>
<text x="54.5" y="201.3">-M: METAL PICK &amp; PLACE PAD</text>
<text x="44.7" y="206.7">(NOT AVAILABLE WITH -K OPTION)(5 POS MIN)</text>
<text x="212.4" y="211.5">BY: PURVIS</text>
<text x="255" y="211.4">SHEET 4 OF 5</text>
</g>
<g font-size="2.6" fill="#f0f">
<text x="49.5" y="14.3">.20</text>
<text x="53.3" y="17.4">REF</text>
<text x="54.6" y="14.3">5.1</text>
<text x="121.6" y="18.1">.13</text>
<text x="126.7" y="18.1">3.3</text>
<text x="132.6" y="18.1">REF</text>
</g>
<text font-size="2.4" x="212.7" y="199.4">.050 x .050 CL DOUBLE VERTICAL SMT TERMINAL STRIP</text>
<g font-size="2">
<text x="221.5" y="188.8">520 PARK EAST BLVD, NEW ALBANY, IN 47150</text>
<text x="221.5" y="191.1">PHONE: 812-944-6733</text>
<text x="246.1" y="191.1">FAX: 812-948-5047</text>
<text x="221.5" y="193.4">e-Mail</text>
<text x="229.3" y="193.4">info@SAMTEC.com</text>
<text x="252.2" y="193.4">code 55322</text>
</g>
<g font-size="1.8">
<text x="212.3" y="196.4">DESCRIPTION:</text>
<text x="212.4" y="202.9">DWG. NO.</text>
</g>
<g font-size="1.7">
<text x="177.9" y="178">*</text>
<text x="185.9" y="177.6">PROPRIETARY NOTE</text>
<text x="208.1" y="178">*</text>
<text x="181.7" y="198.3">DO NOT SCALE DRAWING</text>
<text x="186.2" y="204.3">SHEET SCALE: 3:1</text>
<text x="4.2" y="211.5">F:\dwg\sw\exisprod\assembly\050\FTSH-1XX-XX-XXX-DV-XXX-XXX-X-XX-ASM.slddrw</text>
</g>
<g font-size="1.4" fill="#1f497d">
<text x="177.1" y="179.6">THIS DOCUMENT CONTAINS CONFIDENTIAL AND</text>
<text x="177.1" y="181.4">PROPRIETARY INFORMATION AND ALL DESIGN,</text>
<text x="177.1" y="183.2">MANUFACTURING, REPRODUCTION, USE, PATENT RIGHTS</text>
<text x="177.1" y="185">AND SALES RIGHTS ARE EXPRESSLY RESERVED BY SAMTEC,</text>
<text x="177.1" y="186.8">INC. THIS DOCUMENT SHALL NOT BE DISCLOSED, IN WHOLE</text>
<text x="177.1" y="188.6">OR PART, TO ANY UNAUTHORIZED PERSON OR ENTITY NOR</text>
<text x="177.1" y="190.4">REPRODUCED, TRANSFERRED OR INCORPORATED IN ANY</text>
<text x="177.1" y="192.2">OTHER PROJECT IN ANY MANNER WITHOUT THE EXPRESS</text>
<text x="177.1" y="194">WRITTEN CONSENT OF SAMTEC, INC.</text>
</g>
</svg>
